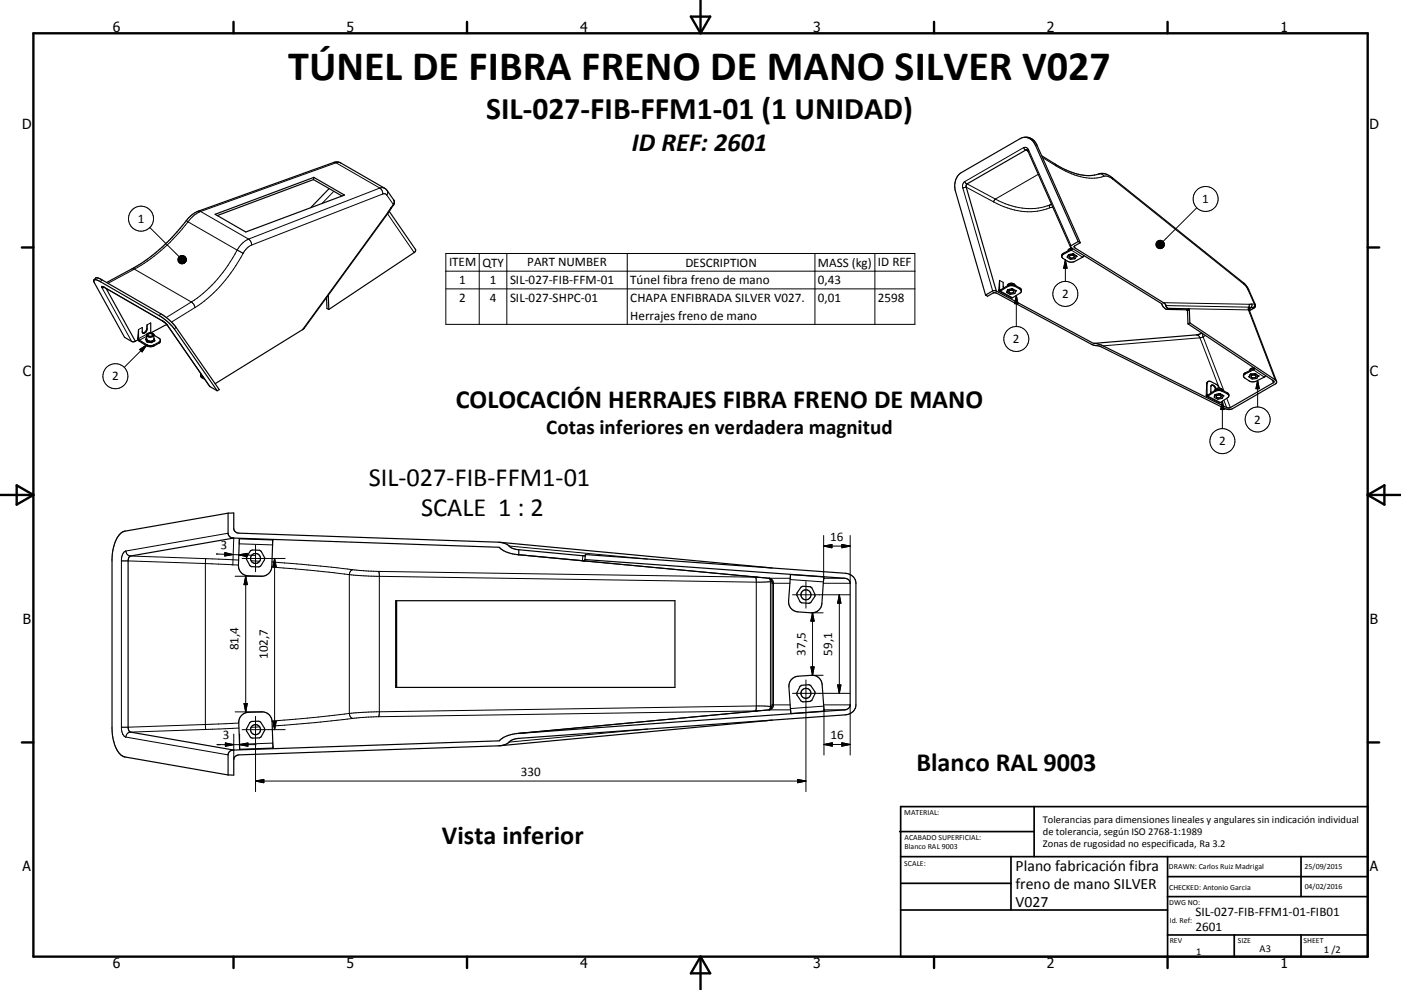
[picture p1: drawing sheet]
<svg xmlns="http://www.w3.org/2000/svg" width="420mm" height="297mm" viewBox="0 0 420 297" stroke-linecap="round" stroke-linejoin="round" font-family="sans-serif">
<g fill="none" stroke="#000" stroke-width=".3">
<path d="M100 48.7l.7 .1M100.1 57.4l-3.5 3.6M100.7 48.8l-40.5 14.7M100.7 48.8l.7-.1 .7 .2M100.7 48.8l13.2 7.6M113.9 56.4a2.01 2.01 0 0 1 .9 1.8M113.9 56.4l-39.4 15.3M113.9 56.4l.9-.1 .5 .2M114.8 58.2l.7-.1 .5 .4M114.8 58.2l-39.4 15.3M116 58.5l1.9 2.8M116.1 57.2l.1 .6-.2 .7"/>
<path d="M118 60l.2 .6-.3 .7M288.7 56.4l1-.2 8.2 4.4M288.7 56.4l8.9 30.9M289.2 54.5l.6 .6 9.6 5.2a18.9 18.9 0 0 0 15.5 1.1M289.2 54.5a1.66 1.66 0 0 0-.5 1.9M306.9 44.3l.4 .6 .9 .5 .2-.4M306.9 44.3l-17.7 10.2M306.9 44.3a1.12 1.12 0 0 1 1.5 .7M308.4 45l12.7 28.7M310.9 43.6h-.5M311.3 52.3l-12.9 7.4-.5 .9M312.5 47.2l4.1 2.6"/>
<path d="M316.3 49.2l.3 .6M316.6 49.8a18.1 18.1 0 0 0 13.7 3.3l.7-.2M329.4 52.2h.8l.8 .7M331 52.9a2.75 2.75 0 0 1 2.6 .8M333.4 53.3l.2 .4M333.6 53.7l39.3 31.5M44.9 68.3l8.8 8.7M55.9 66.2l15.2 8.8M59.5 63.4l.7 .1M60.2 63.5a8.2 8.2 0 0 0-3.5 2.6 54.1 54.1 0 0 1-15.4 14.1l-8.9 4.8M60.2 63.5l14.3 8.2M71.1 75l1.8 1.1"/>
<path d="M71.1 75a41 41 0 0 1-13.7 15.6M74.5 71.7l.7 .8 .2 1M74.5 71.7a7.5 7.5 0 0 0-3.4 3.3M75.4 73.5l-1 .6-1 1.1a44.8 44.8 0 0 1-14.9 17.1M116.2 64.1l8 11.7M116.3 63.6l-25.6 35.3M116.3 63.6l.1 .3M117.2 62.4l-.9 1.2M117.2 62.4v.2M117.9 61.3l-.7 1.1M117.9 61.3l.1 .2M118 61.5h.1"/>
<path d="M133.7 76.1h140.6v21.2h-140.6zM143.7 76.1v21.2M152 76.1v21.2M188.1 76.1v21.2M244.3 76.1v21.2M262.3 76.1v21.2M297.9 60.6a19.5 19.5 0 0 0 16.8 1.8M314.9 61.4l-.3 .3 .1 .7M315.2 61.2l-.3 .2M315.3 61.3l-.4 .1M315.7 62.2l-1 .2M318.8 76v.3"/>
<path d="M319.4 78v6.4M319.4 78l.5 2.5h-1zM321.2 74.7v.3l3.4 2.1M322.1 73.9l.2 .5M358.8 62.3l-10.1 10.2M30.5 86.3l9 16.1M30.6 84l-.5 .5M31.1 86.1h.1M31.1 86.1l-.6-.2v.4M31.1 86.1l17.6 10.2M31.1 86.1l.1 .1M31.3 86.2l-.8 .1"/>
<path d="M39.6 80.7l.7 .1 17.1 9.8M42.7 98.3l-1.2 .6-.2 2.6 .2 .1 2.5-1.3M44 98.6l.1 .1M44 98.6a1.43 1.43 0 0 1-1.2 1.3M45.2 99.6l-.4 .3M45.2 96.9l-1.1 .6-.1 1.1M48.2 94.1l-.5 .6M48.7 96.3l.1 .1M48.7 96.3l1.4 1.2M50.1 97.5l.2 .1M50.3 97.6l12.7 18.4M52.8 98.2l-.5 .5"/>
<path d="M57.4 90.6l-7.5 4.7M57.4 90.6l.7 .7 .4 1M58.5 92.3l-7.1 4.3M98.3 88.7l.1 .1M133.7 81.4h140.6M133.7 86.7h140.6M300.8 84.7l-1.1-.6-.3 2.9 .3-.1 .2 .4 3.7 2M302.2 85.7v.3M304.3 85.6v.3M304.7 88.6v9.3M304.7 88.6l.5 2.5h-1zM305.7 86.4v.3"/>
<path d="M348.8 90.8l25.7 .5M349.5 91.7l24.9 .5M355.8 92.9l.5-.3 18 .4M356.6 93l-.6 .3M372.8 84.8l.1 .4M372.9 85.2l1.2 1.6M374.1 86.8l2 4.4M374.1 86.8l.3 .1M374.3 93l8 21M374.3 93l.3 .1M374.4 92.2l.6 .1M374.4 92.2l-.1 .8"/>
<path d="M374.5 91.3l-.1 .9M375 92.3h.8M375 92.3l-.5 .4M375.3 91.2v.6l-.3 .5M375.7 92.6l-1.1 .6M375.8 92.3h.1M375.8 92.5l-.1 .1M375.9 92.3v.1M375.9 92.4l-.2 .2M376.1 91.2l-1.6 .1M376.1 91.2v.6l-.3 .5M376.1 91.2l.2 .1"/>
<path d="M41.9 104.9l2.1-1.5-1.4 2.2zM43.9 100.9l-2.1 1.2v.3M44 103.4v.4M44 103.4l-6.8 6.8M46.1 103.5v.3M46.2 101.4l.3 .8-1.1 .6-1.5-.2-.3-.9 .3-.1M47.6 102.7v.3M60.7 113.1v.3M358.7 100.5l.6 .2 .4 .7M359.7 101.4l-29 2.4M359.7 101.4l5.7 14.8M360.6 100.1l.1 1"/>
<path d="M360.7 101.1l-1 .3M360.7 101.1l6.3 16.2M361.4 100.7l-.7 .4M361.8 115.2l-.2 3.4 .5-.1v.4l3.8 1.9M361.9 115.1l-.1 .1M362.1 114.5l-.3 .7M363.2 115.6a1.16 1.16 0 0 1 1.2 1.2M364.2 117.1v.3M366.4 117v.4M367.8 119.5l1.1 2.8M367.9 117.8v.3M373.3 111.9v.3"/>
<path d="M375.8 110.6v.4l3.3 2.1M377 114.1v8M377 114.1l.6 2.5h-1.1zM381.4 114l.3 .8M366.5 120.4v8.2M366.5 120.4l.5 2.5h-1zM366.9 120.1l.9 2.2M68.4 160l-30.7 5.3M36.4 168.3l35.1 1.2M37.7 165.3a1.49 1.49 0 0 0 1.4 1.5l32.5 1.2M37.7 165.3l-.9 .9-.4 1.8v50.5l.4 1.7 .9 .9M61.6 167.6v51.3"/>
<path d="M65.3 166.2h-.4l5 .2M67.4 165.8l2.5 .6-2.5 .4zM69.9 166.4l1.7 .1M70.1 161.4l-.3 8.2M70.5 172.9h7.9M71.6 166.5l5 .1M71.6 166.5l2.5-.5v1zM71.7 163.2l10 .3M72.6 167.5h12.9M73.7 172.9v40.7M73.7 172.9l.4 2.5h-.9zM75.3 168.2l2.6 .2"/>
<path d="M76.6 163.5v8M81.5 170.1l12.2 1.1 11 1.2M81.5 168.6l12.8 1.1 11.4 1.2M82.3 167.5v51.4M82.3 167.5l.5 2.5h-1zM104.7 172.4l8.2 .5 113.8 1.8 4.3-.2M104.7 172.4v41.6M105.7 170.9l7.8 .5M105.7 170.9l-.6 .5-.4 1M113.5 171.4l113 1.8M113.5 171.4l.2 1.3v41.1l-.2 1.2M152.6 163.8l41.5 3.9"/>
<path d="M174.7 166.7l-.1 1.5 56 5.3M226.5 173.2h.7M226.5 173.2l.2 1.2v37.7l-.2 1.2M229.6 170.2l.2 .1M230.6 173.5h6.3M230.6 173.5l.4 1M230.6 173.5a1.45 1.45 0 0 1 1.3 1.5v36.5a1.44 1.44 0 0 1-1.3 1.5M231 174.5v37.4M231.4 174.4l-.4 .1M231.5 175h5.3M236.9 173.9l10 .7M237.6 178.4h17.2"/>
<path d="M241.6 174.5v8M246.9 163.8h8M246.9 163.8l2.5-.4v.9zM246.9 160.7v13.1M247 173.5h6.3M251.6 178.4v29.6M251.6 178.4l.5 2.6h-1zM252.4 163.4l2.5 .4-2.5 .5zM254.9 160.7v14.3h-8.1M243.2 183.9h3.6M243.6 183.9v18.7M243.6 183.9l.5 2.4h-1z"/>
<path d="M61.6 218.9l-22.5 .7a1.49 1.49 0 0 0-1.4 1.5M70.5 213.6h8M71.6 216.9l-35.2 1.3M71.6 218.4l-10 .5M72.6 218.9h12.9M73.2 211.1h.9l-.4 2.5zM76.6 214.9v22.6M77.9 218.1l-2.6 .1M81.8 216.4h1l-.5 2.5zM104.7 214l-9.3 1.1-13.8 1.2M104.7 214a1.45 1.45 0 0 0 1 1.5M113.5 215l-5.9 .3-13.3 1.5-12.7 1"/>
<path d="M194.1 218.7l-41.5 3.9M226.5 213.3h.7M226.5 213.3l-113 1.7M229.8 216.2h-.2M230.6 213h6.4M230.6 213l-75.1 7M231 211.9l.4 .1M231 211.9l-.4 1.1M231 211.9l-4.3-.1-113.8 1.7-8.2 .5M231.5 211.5h5.4M237.6 208h17.2M241.6 204v33.5"/>
<path d="M243.1 200.1h1l-.5 2.5zM243.3 202.6h3.5M246.9 211.5h8v15M247 211.8l-10 .8M251.1 205.5h1l-.5 2.5zM253.3 213h-6.3v13.5M37.7 221.1l30.7 5.4M65.1 223.4h11.7M67.6 222.9l2.5 .5-2.5 .5zM70.1 220.2v7.7M71.8 223.4l2.5-.5v1zM71.8 220.2v3.9"/>
<path d="M76.6 234.3h165M76.6 234.3l2.5-.5v1zM81.8 222.9l-10 .4M239.1 233.8l2.5 .5-2.5 .5zM247 223.4h7.9M247 223.4l2.5-.6v1.1zM252.4 222.8l2.5 .6-2.5 .5z"/>
<circle cx="361.5" cy="59.7" r="3.8"/>
<circle cx="42.3" cy="65.6" r="3.8"/>
<circle cx="319.4" cy="88.2" r="3.8"/>
<circle cx="34.6" cy="112.9" r="3.8"/>
<circle cx="304.7" cy="101.7" r="3.7"/>
<circle cx="366.5" cy="132.4" r="3.8"/>
<circle cx="377.1" cy="125.9" r="3.8"/>
</g>
<g fill="none" stroke="#000" stroke-width=".36">
<path d="M94 53.9l8.5 4.9M94 53.9l-28.9 10.8M94.1 53.2l-.1 .7M98.7 56.6l-5.5 5.7M307.2 41.2a3.5 3.5 0 0 1 3.7 2.4l13 29.2M312.3 46.7l4 2.5a17.1 17.1 0 0 0 12.5 3.2 4.2 4.2 0 0 1 4.6 .9l39.9 31.9 1.1 1.7 2 4.6-.3 .8-1.5 .9M64.5 64.3l29.6-11.1 9.2 5.3-29.6 11.1zM116.7 63.4l7.8 11.4v.7l-25.9 17.3M320.2 75.2a.93 .93 0 0 1 1.2-.7l-2.8 1.6-.3 .8M320.3 76.5l-.3 .6M320.3 76.5h.1M320.4 76.5h-.1"/>
<path d="M320.5 76.4h-.1M320.5 76.4h.1M320.5 76.4l-.1 .1M320.6 76.4l-.3 .1M320.6 76.4h.1M320.6 76.4h-.1M320.7 76.8a.75 .75 0 0 1 .8-.2 .75 .75 0 0 1 .5 .6 .69 .69 0 0 1-.8 .3 .69 .69 0 0 1-.5-.7zM320.9 74.1l-12.9-29.1-.3-.1-17.8 10.3-.2 .4v.6l9 31.1M321 74.1l27.4 17.1 .3 .9 1 .7M321.6 74.6l-.4 .4-2.4 1.3a.66 .66 0 0 0-.5 .6 .66 .66 0 0 0 .4 .6l1.4 .9a2.34 2.34 0 0 0 2.1 0l2.4-1.3 .4-.4M321.6 76.2l-1 .2M321.6 76.2l.1 .1"/>
<path d="M321.6 76.2h.1M321.6 76.2l.3 .1M321.7 76.3h.2M321.9 76.3l.7 .5M321.9 76.3h.1M322.6 76.8l.1 .1M322.6 76.7l.1 .1M322.7 76.8v.1M322.7 76.9l-.5 .7a1.81 1.81 0 0 1-2.1-.3l-.1-.2M323.2 72.5l.7 .3M323.2 72.5l-2.1 1.2-.1 .4M323.2 72.5l-12.8-28.9a3.3 3.3 0 0 0-4.5-2l-17.7 10.2a4.9 4.9 0 0 0-1.7 5.6l9 31.1"/>
<path d="M323.9 72.8l-1.8 1 .1 .5 26.8 16.6 1.2 1.6M28.1 84.1l.7-.2 1.3 .6 18.3 10.6 2.4 1.9 1.5 1.7 12.8 18.5M28.1 84.1l.2 .8 9 16.3 2.2 1.2h1.1M28.2 84l.5-.6 1.3 .2 18.2 10.5 2.4 1.8 2.2 2.3 12.9 18.7-.6 .3M31 86.1h.1M31 86.1l18 10.4 1 .9M31.8 86.6l8.8 15.8M32 84.8l7.6-4.1a55.1 55.1 0 0 0 17-15.4l1.4-1.2 1.5-.7 40.5-14.7 1-.1 1.1 .3 13.2 7.6 .6 .5 2.1 3a1.35 1.35 0 0 1 0 1.5l-26.8 37-26.7 16.6M41.5 98.9l.1 3 2.4 1.5a2.33 2.33 0 0 0 2.1 .1l1.5-.8 .5-.6M44.1 97.5v1.2a.91 .91 0 0 1-.4 1 .91 .91 0 0 1-1 0v-1.4M45.2 96.9l.1 3M50 97.3l-4.7 2.6"/>
<path d="M50 97.4l12.8 18.5 2.3 1.3M97.9 89.3l.1 3.3 .6 .2M98.4 88.7h.1M98.4 88.7v.1M98.4 88.8l.2 4M295.5 88.5l.6 .4 1.7-1h1l28.4 15.4 2.7 .6 37.4 18.7a2.58 2.58 0 0 0 2.2 0l12.9-7.4a.66 .66 0 0 0 .4-.6 .66 .66 0 0 0-.5-.6l-25.6-17.1M298.7 87.3l29.1 15.7M298.7 87.3h-1.1l-2.1 1.2M299.4 87l.2 .4M299.7 84.1v2.9l2.5-1.3a2.34 2.34 0 0 1 2.1-.1M300.8 84.7l.1 1.7M302.1 87l-.2 .8a1.94 1.94 0 0 0 2.3 .2l.3-.6"/>
<path d="M302.2 87h-.1M302.3 86.9l-.2 .1M302.3 86.9h.1M302.5 87.3a.73 .73 0 0 1 .8-.3 .73 .73 0 0 1 .5 .7 .77 .77 0 0 1-.8 .2 .77 .77 0 0 1-.5-.6zM303.3 86.7h.2M303.3 86.7l-1 .2M303.3 86.7h.1M303.4 86.7h.2M303.5 86.7h.1M303.5 86.7l.1 .1M303.6 86.7h.1M303.6 86.8l.8 .4"/>
<path d="M303.6 86.7v.1M303.6 86.7l.8 .5M304.3 85.6l1.7 1 .2 .9-.4 .4-2.2 1.4-.4 .1-3.6-2M304.3 85.6a1.23 1.23 0 0 0-1.1-.6 1.23 1.23 0 0 0-1.1 .7M304.4 87.2h.1M304.4 87.2l.1 .2M304.5 87.2v.1M304.5 87.3v.1M306.2 87.3l-.5-.6a4.2 4.2 0 0 0-2.5-1l-.8 .2-2.8 1.5M349.7 92.8l6.1 .2 .4 4.2M350.2 92.5l6.2 .1 .2 .4 .1 3.9M350.2 92.5l-.5 .3"/>
<path d="M356.2 97.2l25.5 17 .2 .6-13 7.5-.8 .1-37.4-18.6-1.3-.6-1.6-.2M356.7 96.9l-.5 .3M360.4 100l-1.7 .5-30.9 2.5M374.6 92.6l-.1 .4 8.2 21.4M41.3 101.5l.5 .9 2.2 1.4a2.42 2.42 0 0 0 2.1 0l1.8-1 .2-.7M41.4 101.9l-.8 .5M43.8 101.8h.1M43.8 101.8l.3 .6M43.9 101.8h.1M43.9 101.8l.1 .1M43.9 100.5a1.3 1.3 0 0 0 2.3 0l1.7 1.1 .2 .5M43.9 101.8v-1.4a1.41 1.41 0 0 1 2.3 0v1.4"/>
<path d="M43.9 101.6l-.1 .2M44 101.9l.1 .5M44 101.9l.7 .5M44.1 102.4h.1M44.1 102.4l.1 .1M44.1 102.5h.1M44.2 102.5l1.1 .2M44.4 100.3a.7 .7 0 0 1 .8-.3 .7 .7 0 0 1 .5 .7l-.2 .1a.68 .68 0 0 1-.7 .2 .68 .68 0 0 1-.4-.7zM44.7 102.4l-.5 .1M44.7 102.4l.6 .3M45.3 102.7h.1M45.4 102.7h-.1"/>
<path d="M45.4 102.6v.1M45.8 102.2l-1.1 .2M45.8 102.2l-.4 .4M46.2 101.7v.1M46.2 101.8l-.4 .4M46.2 101.8v.2M46.2 102l.1 .2-.9 .5-1.3-.2M46.2 102v.2M46.2 102.2l-.8 .5M46.2 102.2h-.4M60.2 112.5l.2 .7 1 .6M60.3 112.2v.6l.7 .5"/>
<path d="M361.6 118.6l.4 .3 2.2-1.5a2.51 2.51 0 0 1 2.2 0l1.7 .8 .3 .5M362.1 114.6l.7-.2 1.7 .8 1 1.2M362.1 114.6l-.2 .5v3.4l2.3-1.4M362.2 114.5h-.1M364.1 119.1h.1M364.2 117.1a2.48 2.48 0 0 1 2.2-.1l1.8 1 .2 .8M364.3 118.5l-.2 .6M364.3 118.5h.1M364.5 118.4l-.2 .1M364.5 116.7a.89 .89 0 0 0-.4-1 .89 .89 0 0 0-1 .1v2.1M364.5 116.7a1.32 1.32 0 0 1 2 .4M364.5 116.7l-.2 .4"/>
<path d="M364.7 118.8a.74 .74 0 0 1 .8-.3 .74 .74 0 0 1 .6 .7 .82 .82 0 0 1-1.4-.4zM365.5 118.2h.3M365.5 118.2l-1 .2M365.5 118.2h.2M365.6 118.1l.1 .1M365.8 118.2l.8 .4M365.8 118.2h.1M366.5 117.1h.1M366.6 118.6l.1 .2M366.7 118.8l-.4 .7a1.97 1.97 0 0 1-2.2-.3v-.1M368.4 118.7l-.4 .6-2.3 1.5-3.9-1.9M374.5 113h.1"/>
<path d="M374.7 111.2a.88 .88 0 0 1 1.3-.7l-2.9 1.5-.3 .8M374.8 112.4l-.3 .6M374.8 112.4h.1M374.9 112.3l-.1 .1M375 112.3h-.1M375 112.3h.1M375 112.2v.1M375.1 112.2v.1M375.1 112.3l-.3 .1M375.2 112.7a.72 .72 0 0 1 .8-.2 .72 .72 0 0 1 .5 .6 .78 .78 0 0 1-1.4-.3zM376.1 112.1l-1 .2M376.1 112.1l.3 .1"/>
<path d="M376.1 112.1h.1M376.2 112.1l.2 .1M376.2 110.5l-.4 .5-2.5 1.2a.65 .65 0 0 0-.5 .5 .65 .65 0 0 0 .4 .7l1.3 .9a2.31 2.31 0 0 0 2.1 .1l2.5-1.3 .4-.4M376.2 112.1h.1M376.4 112.2h.1M376.4 112.2l.7 .5M377.1 112.7l.1 .2M377.1 112.7h.1M377.2 112.9l-.6 .7a1.84 1.84 0 0 1-2.1-.4v-.2M68.4 154l1.7-.1v4.6a1.53 1.53 0 0 0 1.5 1.5l78.2 2.7M68.4 154v6a1.53 1.53 0 0 0 1.7 1.4M68.4 154l-30.9 5.3a5.5 5.5 0 0 0-3.4 4.6l-.5 3.9v50.8a10.7 10.7 0 0 0 2.8 8.1l.9 .4 31.1 5.4"/>
<path d="M70.1 161.4l79.6 2.8a8.9 8.9 0 0 0 5.8 2.2M70.1 161.4l-31 5.4a1.36 1.36 0 0 0-.7 1.5v49.9a1.42 1.42 0 0 0 .7 1.4l31 5.4M71.8 161.6l10 .4-.3 8a3 3 0 0 1-3.1 2.9l-4-.1a3 3 0 0 1-2.9-3.2zM149.8 162.7l81.7 7.7M149.8 162.7a5.1 5.1 0 0 1 3.5 1.6l2.2 .6M155.3 166.4l75.5 7.2M155.5 166.4l19.4 1.9h.4l.1-.4M155.5 164.9l20 1.9M155.5 164.9v1.5M175.4 167.9l.1-1.5 78 5.6a3.2 3.2 0 0 1 3.1 3v36.5a3.2 3.2 0 0 1-3.1 3l-98 7a5.4 5.4 0 0 0-3.6 1.7l-2.1 .5M175.4 167.9l77.9 5.6a1.57 1.57 0 0 1 1.6 1.5v36.5a1.56 1.56 0 0 1-1.6 1.5l-97.8 7a8.9 8.9 0 0 0-5.8 2.3l-79.6 2.7M230.8 173.6h.1"/>
<path d="M230.9 173.6l.4 .6 .2 .6v36.8l-.2 .7-.4 .5M237 172.4l-.6 7.9a3 3 0 0 0 2.8 3.3l4 .3a3 3 0 0 0 3.2-2.8l.6-8M240.2 176.2l.5-.3 2.2 .1 .5 .4 .9 2.2-1.5 2.3h-2.4l-.5-.4-1-2.3zM118.6 180.2h83.8v26h-83.8zM118.9 180.2v26M72.4 214.7l.6-.5 1.1-.4 4.4-.2a2.96 2.96 0 0 1 3.1 2.9l.2 7.9-9.9 .4-.3-8.4 .3-1.1zM230.8 212.9l-75.5 7.1M230.9 212.8l-.1 .1M231.5 216l-81.7 7.7M239.9 205.9l.5-.3 2.1-.2 .6 .3 1.2 2.1-.9 2.3-.5 .3-2.2 .2-.5-.3-1.3-2.1zM247.1 213.3l-.6-7.9a2.96 2.96 0 0 0-3.2-2.8l-4 .3a2.99 2.99 0 0 0-2.8 3.2l.6 8M70.1 225a1.54 1.54 0 0 0-1.7 1.5v6"/>
<path d="M149.8 223.7l-78.2 2.8a1.58 1.58 0 0 0-1.5 1.4v4.6h-1.7"/>
<circle cx="76.6" cy="167.5" r="1.5"/>
<circle cx="76.6" cy="167.5" r="2.73"/>
<circle cx="241.6" cy="178.4" r="1.5"/>
<circle cx="76.6" cy="218.9" r="1.5"/>
<circle cx="76.6" cy="218.9" r="2.73"/>
<circle cx="241.6" cy="208" r="1.5"/>
</g>
<g fill="#000">
<circle cx="320" cy="77.1" r=".18"/>
<circle cx="321.6" cy="76.2" r=".18"/>
<circle cx="322.7" cy="76.9" r=".18"/>
<circle cx="301.9" cy="87.6" r=".18"/>
<circle cx="302.1" cy="87" r=".18"/>
<circle cx="304.3" cy="85.6" r=".18"/>
<circle cx="304.4" cy="87.2" r=".18"/>
<circle cx="43.8" cy="101.8" r=".18"/>
<circle cx="364.5" cy="118.4" r=".18"/>
<circle cx="365.5" cy="118.2" r=".18"/>
<circle cx="365.7" cy="118.2" r=".18"/>
<circle cx="366.7" cy="118.8" r=".18"/>
<circle cx="376.1" cy="112.1" r=".18"/>
<circle cx="376.2" cy="112.1" r=".18"/>
<circle cx="377.1" cy="112.7" r=".18"/>
<circle cx="377.2" cy="112.9" r=".18"/>
</g>
<g fill="none" stroke="#000" stroke-width=".71">
<path d="M10 10h400v277h-400zM70 6.6v3.4M140 6.6v3.4M207.1 5h5.8l-2.9 5zM210 0v10M280 6.6v3.4M350 6.6v3.4M6.6 74.2h3.4M410 74.2h3.5M0 148.5h10M5 145.6l5 2.9-5 2.9zM410 148.5h10.1"/>
<path d="M410 148.5l5.1-2.9v5.8zM6.6 222.7h3.4M410 222.7h3.5M70 287v3.4M140 287v3.4M210 287v10M210 287l2.9 5h-5.8zM280 287v3.4M350 287v3.4"/>
</g>
<g fill="none" stroke="#000" stroke-width=".51">
<path d="M269.7 249.5h40.3M270 242h140v45h-140zM270 257h140M303.1 257v16M310 242v15M350 257v30M390.1 257v12M270 265h33.1M270 273h80M350 269h60M350 263h60M350 280.5h60"/>
<path d="M370 280.5v6.5M390.1 280.5v6.5"/>
</g>
<g fill="#000" stroke="#000" stroke-width=".3">
<path d="M55.7 77.4l.1 .5zM55.6 77.1l.2 .8zM55.4 76.9l.4 1zM55.2 76.8l.6 1.1zM54.9 76.7l.3 .1 .6 1.1zM54.6 76.7h.3l.9 1.2zM54.4 76.7h.2l1.2 1.2zM54.1 76.7h.3l1.4 1.2zM53.9 76.9l.2-.2 1.7 1.2zM53.7 77l.2-.1 1.9 1zM53.7 77l2.1 .9-2.3-.6zM53.5 77.3l2.3 .6-2.4-.4z"/>
<path d="M53.4 77.5l2.4 .4-2.5-.1zM53.3 77.8l2.5 .1-2.5 .1zM53.3 78l2.5-.1-2.4 .4zM53.4 78.3l2.4-.4-2.3 .6zM53.5 78.5l2.3-.6-2.1 .9zM53.7 78.8l2.1-.9-1.9 1zM53.9 78.9l1.9-1-1.7 1.2zM54.1 79.1l1.7-1.2-1.4 1.3zM54.4 79.2l1.4-1.3-1.2 1.3zM55.8 77.9l-.9 1.2-.3 .1zM55.8 77.9l-.9 1.2zM55.8 77.9l-.6 1.1z"/>
<path d="M55.8 77.9l-.4 .9zM55.8 77.9l-.2 .8zM55.8 77.9l-.1 .5zM55.8 77.9v.3zM348.9 72.8l.2 .6zM348.8 72.6l.3 .8zM348.6 72.4l.5 1zM348.4 72.2l.7 1.2zM348.1 72.1l1 1.3zM347.9 72.1h.2l1 1.3zM347.6 72.1h.3l1.2 1.3zM347.3 72.2l.3-.1 1.5 1.3z"/>
<path d="M347.1 72.3l.2-.1 1.8 1.2zM346.9 72.5l.2-.2 2 1.1zM346.9 72.5l2.2 .9-2.4-.7zM346.7 72.7l2.4 .7-2.5-.4zM346.6 73l2.5 .4-2.5-.2zM346.6 73.2l2.5 .2-2.5 .1zM346.6 73.5l2.5-.1-2.5 .3zM346.6 73.7l2.5-.3-2.4 .6zM346.7 74l2.4-.6-2.2 .8zM346.9 74.2l2.2-.8-2 1zM347.1 74.4l2-1-1.8 1.1zM347.3 74.5l1.8-1.1-1.5 1.2z"/>
<path d="M347.6 74.6l1.5-1.2-1.2 1.2zM349.1 73.4l-1 1.2h-.2zM349.1 73.4l-1 1.2zM349.1 73.4l-.7 1.1zM349.1 73.4l-.5 .9zM349.1 73.4l-.3 .7zM349.1 73.4l-.2 .5zM349.1 73.4l-.1 .2zM304.7 88.6l.5 2.5h-1zM319.4 78l.5 2.5h-1zM41.9 104.9l2.1-1.5-1.4 2.2zM377 114.1l.6 2.5h-1.1z"/>
<path d="M366.5 120.4l.5 2.5h-1zM67.4 165.8l2.5 .6-2.5 .4zM71.6 166.5l2.5-.5v1zM73.7 172.9l.4 2.5h-.9zM82.3 167.5l.5 2.5h-1zM246.9 163.8l2.5-.4v.9zM252.4 163.4l2.5 .4-2.5 .5zM243.6 183.9l.5 2.4h-1zM251.6 178.4l.5 2.6h-1zM73.2 211.1h.9l-.4 2.5zM81.8 216.4h1l-.5 2.5zM243.1 200.1h1l-.5 2.5z"/>
<path d="M251.1 205.5h1l-.5 2.5zM67.6 222.9l2.5 .5-2.5 .5zM71.8 223.4l2.5-.5v1zM76.6 234.3l2.5-.5v1zM239.1 233.8l2.5 .5-2.5 .5zM247 223.4l2.5-.6v1.1zM252.4 222.8l2.5 .6-2.5 .5z"/>
</g>
<text font-size="12.6" x="86.4" y="23.9">TÚNEL DE FIBRA FRENO DE MANO SILVER V027</text>
<text font-size="9.4" x="145.8" y="35.7">SIL-027-FIB-FFM1-01 (1 UNIDAD)</text>
<g font-size="7.9">
<text x="189.4" y="45.2">ID REF: 2601</text>
<text x="136.7" y="122.5">COLOCACIÓN HERRAJES FIBRA FRENO DE MANO</text>
<text x="110.6" y="145.7">SIL-027-FIB-FFM1-01</text>
<text x="126.2" y="154.7">SCALE 1 : 2</text>
<text x="274.7" y="231.4">Blanco RAL 9003</text>
<text x="132.5" y="253.2">Vista inferior</text>
</g>
<text font-size="6.3" x="163.7" y="130.2">Cotas inferiores en verdadera magnitud</text>
<g font-size="4.7">
<text x="304.5" y="261.2">Plano fabricación fibra</text>
<text x="304.5" y="266.6">freno de mano SILVER</text>
<text x="304.5" y="272">V027</text>
</g>
<g font-size="4.2">
<text x="33.9" y="9.6">6</text>
<text x="103.9" y="9.6">5</text>
<text x="173.9" y="9.6">4</text>
<text x="243.8" y="9.6">3</text>
<text x="313.9" y="9.6">2</text>
<text x="383.9" y="9.6">1</text>
<text x="6.7" y="38.7">D</text>
<text x="410.5" y="38.7">D</text>
<text x="6.9" y="112.9">C</text>
<text x="410.7" y="112.9">C</text>
<text x="6.9" y="187.1">B</text>
<text x="410.7" y="187.1">B</text>
<text x="6.8" y="261.4">A</text>
<text x="410.7" y="261.4">A</text>
<text x="33.9" y="290.4">6</text>
<text x="103.9" y="290.4">5</text>
<text x="173.9" y="290.4">4</text>
<text x="243.8" y="290.4">3</text>
<text x="313.9" y="290.4">2</text>
<text x="383.9" y="290.4">1</text>
</g>
<g font-size="3.9">
<text x="360.4" y="61">1</text>
<text x="41.3" y="66.9">1</text>
<text x="134.6" y="79.9">ITEM</text>
<text x="144.6" y="80">QTY</text>
<text x="158.1" y="79.9">PART NUMBER</text>
<text x="205.5" y="80">DESCRIPTION</text>
<text x="245.2" y="80.1">MASS (kg)</text>
<text x="263.2" y="79.9">ID REF</text>
<text x="137.7" y="85.3">1</text>
<text x="146.8" y="85.3">1</text>
<text x="152.9" y="85.3">SIL-027-FIB-FFM-01</text>
<text x="189" y="85.3">Túnel fibra freno de mano</text>
<text x="245.2" y="85.3">0,43</text>
<text x="318.4" y="89.4">2</text>
<text x="137.7" y="90.6">2</text>
<text x="146.8" y="90.6">4</text>
<text x="152.9" y="90.6">SIL-027-SHPC-01</text>
<text x="189" y="90.6">CHAPA ENFIBRADA SILVER V027.</text>
<text x="189" y="95.9">Herrajes freno de mano</text>
<text x="245.2" y="90.6">0,01</text>
<text x="263.2" y="90.6">2598</text>
<text x="303.7" y="103">2</text>
<text x="33.6" y="114.1">2</text>
<text x="376" y="127.2">2</text>
<text x="365.5" y="133.6">2</text>
<text x="66.1" y="164.7" transform="rotate(2 66.1 164.7)">3</text>
<text x="248.9" y="162.3">16</text>
<text x="71.5" y="195.2" transform="rotate(-90 71.5 195.2)">81,4</text>
<text x="80.3" y="197.7" transform="rotate(-90 80.3 197.7)">102,7</text>
<text x="241.5" y="196.7" transform="rotate(-90 241.5 196.7)">37,5</text>
<text x="249.5" y="196.7" transform="rotate(-90 249.5 196.7)">59,1</text>
<text x="66.8" y="221.8">3</text>
<text x="249" y="221.7">16</text>
<text x="156.1" y="232.7">330</text>
<text x="358.4" y="274.9">SIL-027-FIB-FFM1-01-FIB01</text>
<text x="358.4" y="279.4">2601</text>
</g>
<g font-size="3.1">
<text x="312.7" y="246.8">Tolerancias para dimensiones lineales y angulares sin indicación individual</text>
<text x="312.7" y="250.4">de tolerancia, según ISO 2768-1:1989</text>
<text x="312.7" y="254">Zonas de rugosidad no especificada, Ra 3.2</text>
<text x="358.6" y="286.5">1</text>
<text x="377.6" y="285.6">A3</text>
<text x="396.9" y="285.9">1 /2</text>
</g>
<g font-size="2.4">
<text x="271.1" y="244.4">MATERIAL:</text>
<text x="271.2" y="252">ACABADO SUPERFICIAL:</text>
<text x="271.2" y="254.7">Blanco RAL 9003</text>
<text x="271.1" y="259.7">SCALE:</text>
<text x="350.4" y="260.8">DRAWN: Carlos Ruiz Madrigal</text>
<text x="391.1" y="260.6">25/09/2015</text>
<text x="350.5" y="267">CHECKED: Antonio Garcia</text>
<text x="391.2" y="266.7">04/02/2016</text>
<text x="350.5" y="271.4">DWG NO:</text>
<text x="350.7" y="276.9">Id. Ref:</text>
<text x="350.7" y="282.8">REV</text>
<text x="371.1" y="282.9">SIZE</text>
<text x="390.8" y="283">SHEET</text>
</g>
</svg>
